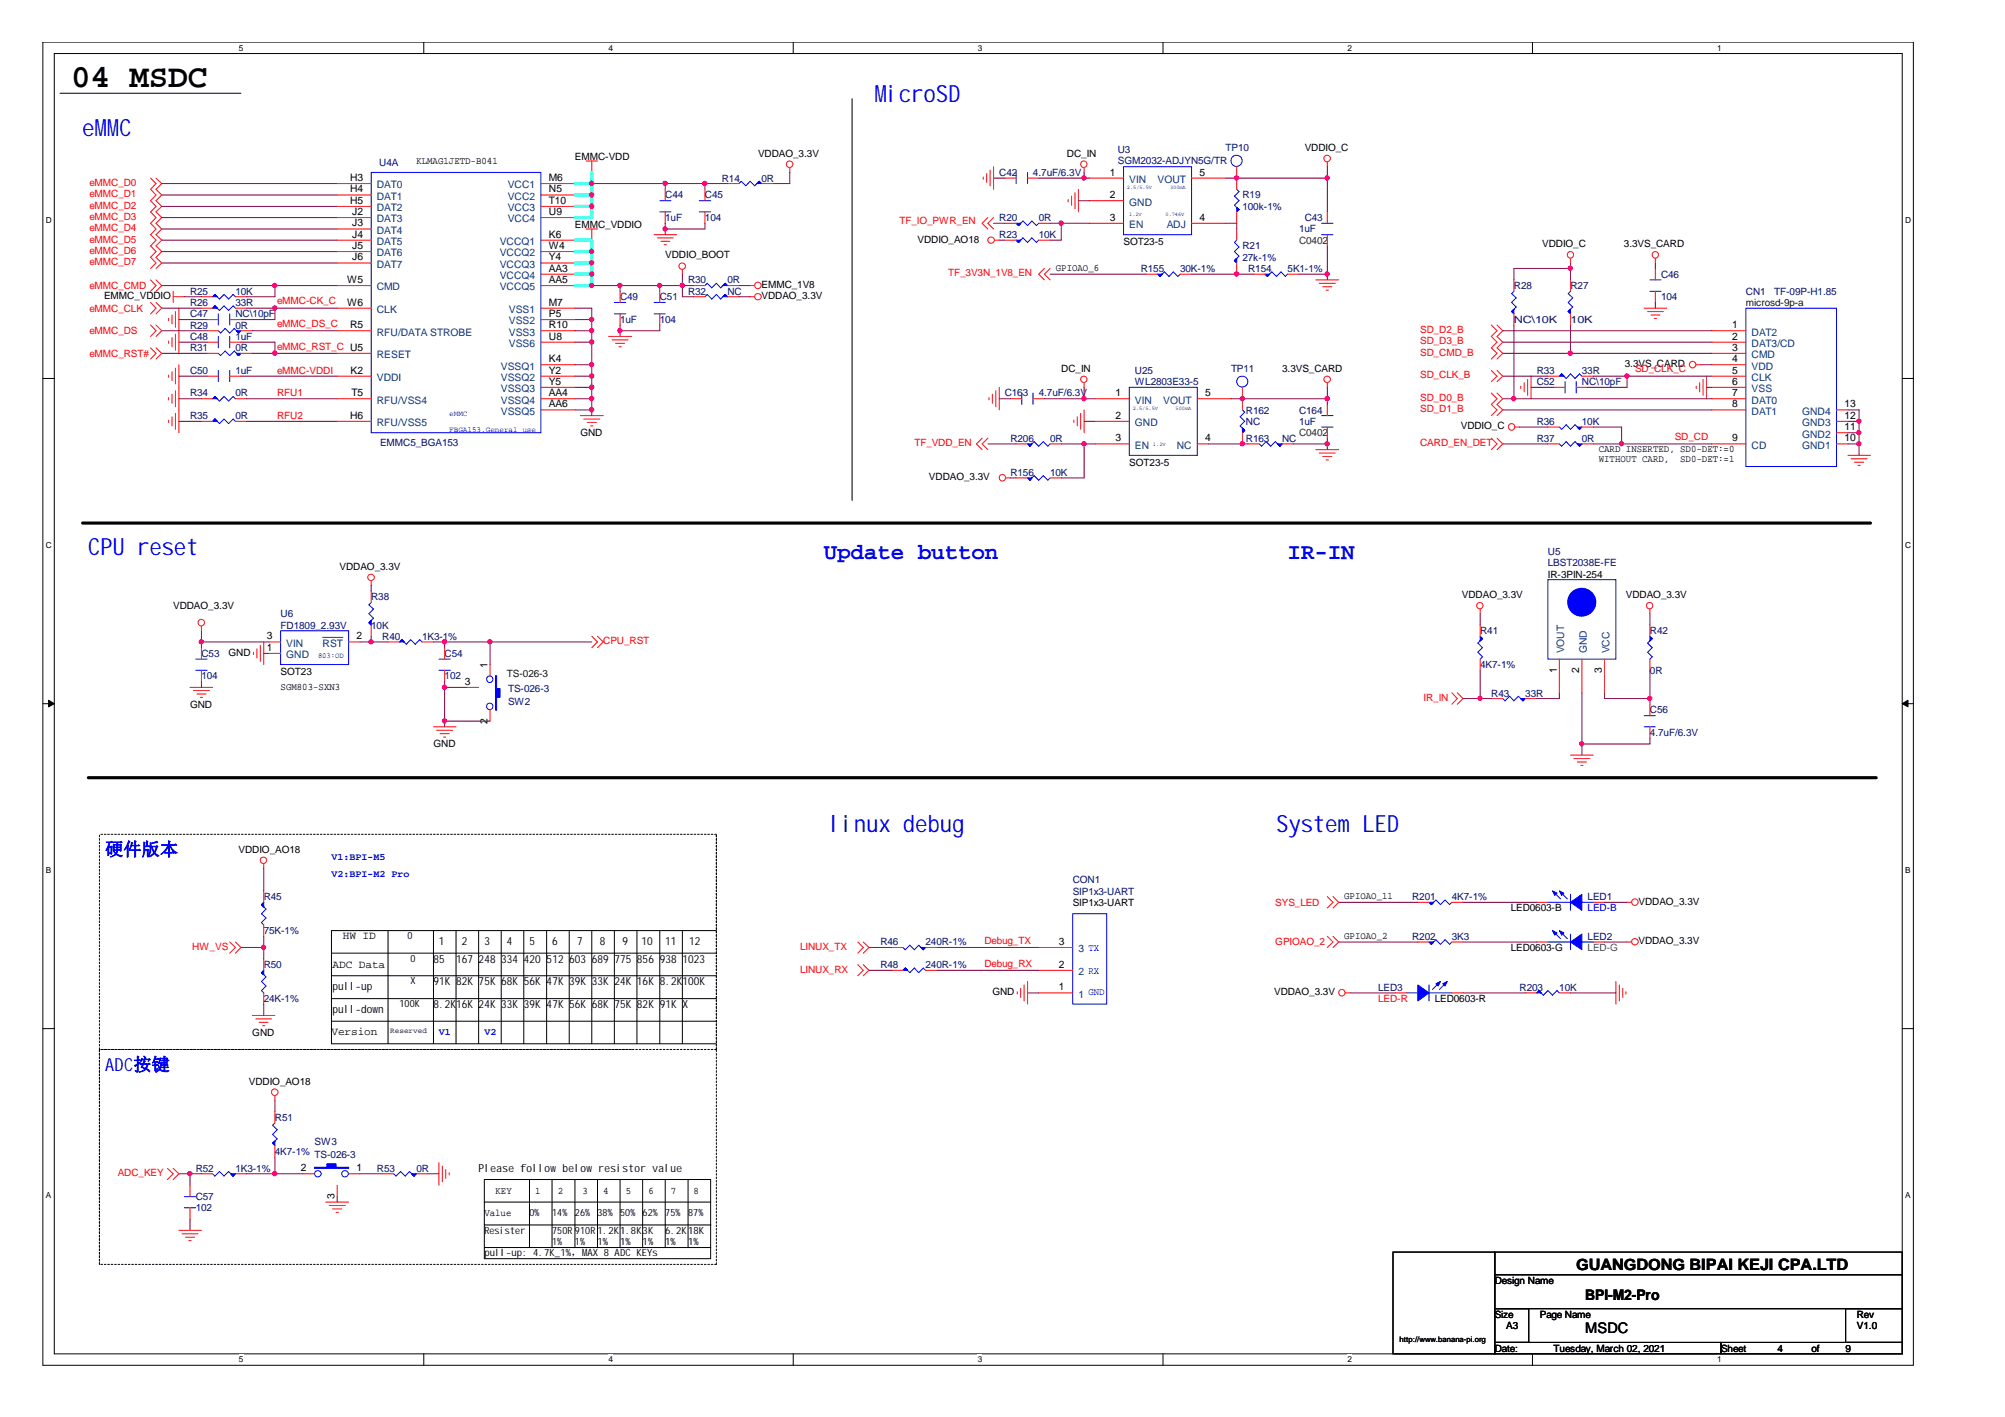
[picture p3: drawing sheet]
<svg xmlns="http://www.w3.org/2000/svg" width="297mm" height="210mm" viewBox="0 0 297 210" stroke-linecap="round" stroke-linejoin="round" font-family="sans-serif">
<path d="M6.3 6.2h277.2v196h-277.2zM8 7.9h273.8v192.6h-273.8z" fill="none" stroke="#000" stroke-width=".15"/>
<g fill="#fff">
<path d="M35.4 6.4h.6v1.4h-.6z"/>
<path d="M35.4 200.7h.6v1.4h-.6z"/>
</g>
<path d="M62.8 6.2v1.7M62.8 200.5v1.7" fill="none" stroke="#000" stroke-width=".15"/>
<g fill="#fff">
<path d="M90.1 6.4h.7v1.4h-.7z"/>
<path d="M90.1 200.7h.7v1.4h-.7z"/>
</g>
<path d="M117.5 6.2v1.7M117.5 200.5v1.7" fill="none" stroke="#000" stroke-width=".15"/>
<g fill="#fff">
<path d="M144.9 6.4h.6v1.4h-.6z"/>
<path d="M144.9 200.7h.6v1.4h-.6z"/>
</g>
<path d="M172.3 6.2v1.7M172.3 200.5v1.7" fill="none" stroke="#000" stroke-width=".15"/>
<g fill="#fff">
<path d="M199.6 6.4h.7v1.4h-.7z"/>
<path d="M199.6 200.7h.7v1.4h-.7z"/>
</g>
<path d="M227 6.2v1.7M227 200.5v1.7" fill="none" stroke="#000" stroke-width=".15"/>
<g fill="#fff">
<path d="M254.4 6.4h.6v1.4h-.6z"/>
<path d="M254.4 200.7h.6v1.4h-.6z"/>
<path d="M6.8 31.9h.8v1.4h-.8z"/>
<path d="M282.2 31.9h.9v1.4h-.9z"/>
<path d="M6.8 80.1h.8v1.4h-.8z"/>
<path d="M282.2 80.1h.9v1.4h-.9z"/>
</g>
<path d="M6.3 56.1h1.7M281.8 56.1h1.7" fill="none" stroke="#000" stroke-width=".15"/>
<g fill="#fff">
<path d="M6.8 128.2h.7v1.4h-.7z"/>
<path d="M282.2 128.2h.8v1.4h-.8z"/>
</g>
<path d="M6.3 104.2h1.7M281.8 104.2h1.7" fill="none" stroke="#000" stroke-width=".15"/>
<g fill="#000" stroke="#000" stroke-width=".15">
<path d="M7.2 103.7l.8 .5-.8 .5z" fill-rule="evenodd"/>
<path d="M281.8 104.2l.9-.5v1z" fill-rule="evenodd"/>
</g>
<g fill="#fff">
<path d="M6.8 176.4h.7v1.4h-.7z"/>
<path d="M282.2 176.4h.8v1.4h-.8z"/>
</g>
<g fill="none" stroke="#000" stroke-width=".15">
<path d="M8.9 13.8h26.8M126.2 14.6v59.5M57.5 137.9v16.7M64.2 137.9v16.7M67.6 137.9v16.7M70.9 137.9v16.7M74.3 137.9v16.7M77.6 137.9v16.7M81 137.9v16.7M84.3 137.9v16.7M87.7 137.9v16.7M91 137.9v16.7"/>
<path d="M94.4 137.9v16.7M97.7 137.9v16.7M101.1 137.9v16.7M106.1 137.9h-57v16.7h57M6.3 152.4h1.7M49.1 141.2h57M49.1 144.5h57M49.1 147.9h57M49.1 151.3h57M281.8 152.4h1.7M71.8 174.7h33.5v11.8h-33.5zM71.8 178.1h33.5"/>
<path d="M78.4 174.7v10.1M81.8 174.7v10.1M85.2 174.7v10.1M88.5 174.7v10.1M91.9 174.7v10.1M95.2 174.7v10.1M98.6 174.7v10.1M101.9 174.7v10.1M71.8 181.5h33.5M71.8 184.8h33.5M206.4 185.5h15v15h-15zM221.4 185.5h60.4v3.3h-60.4z"/>
<path d="M221.4 188.8h60.4v5.1h-60.4zM221.4 193.9h5.1v5h-5.1zM221.4 198.9h33.6v1.6h-33.6zM255 198.9h26.8v1.6h-26.8zM273.4 193.9h8.4v5h-8.4z"/>
</g>
<path d="M106.1 123.6h-91.4M14.7 155.5v-31.9M93.6 155.5h-78.9M106.1 155.5h-91.4M106.1 155.5v-31.9M14.7 187.3v-31.8M106.1 187.3v-31.8M106.1 187.3h-91.4" fill="none" stroke="#000" stroke-width=".15" stroke-dasharray=".3 .3"/>
<path d="M12.2 77.5h264.9M13.1 115.2h264.9" fill="none" stroke="#000" stroke-width=".47"/>
<g fill="none" stroke="#f00" stroke-width=".15">
<path d="M22.3 26.4l.8 .8-.8 .8 .8 .9-.8 .8 .8 .9-.8 .8 .8 .8-.8 .9 .8 .8-.8 .9 .8 .8-.8 .8 .8 .9-.8 .8 .8 .9-.8 .8M23.1 26.4l.9 .8-.9 .8 .9 .9-.9 .8 .9 .9-.9 .8 .9 .8-.9 .9 .9 .8-.9 .9 .9 .8-.9 .8 .9 .9-.9 .8 .9 .9-.9 .8M50 33.9h5M50 35.6h5M50 27.2h5M50 28.9h5M50 30.6h5M50 32.2h5M50 37.3h5M50 39h5M80.1 35.6h5.1M80.1 27.2h5.1"/>
<path d="M80.1 28.9h5.1M80.1 30.6h5.1M80.1 32.2h5.1M80.1 37.3h5.1M80.1 39h5.1M86.8 23.8h1.7M86.8 33.9h1.7M87.7 23.8v1.7M87.7 33.9v1.7M96.9 34.8h3.3M97.4 35.2h2.3M97.9 35.7h1.3"/>
<path d="M98.4 36.3h.3M98.6 28v1.7M98.6 31.4v1.7M101.1 39.9v.7M104.4 28v1.7M104.4 31.4v1.7M107.8 27.2h1.7M112.8 27.2h1.7M117 24.9v.6M145.7 26.2v.4M146.2 25.7v1.3M146.3 32.2l-.8 .9 .8 .8"/>
<path d="M146.7 25.2v2.3M147.2 24.7v3.3M147.2 32.2l-.9 .9 .9 .8M147.4 35.6h.6M148.8 35.6h1.7M148.8 26.4h1.7M148.8 33.1h1.7M152.2 26.4h1.7M153.9 35.6h1.7M153.9 33.1h1.7M154.7 39.8l-.8 .8 .8 .9M155.6 39.8l-.9 .8 .9 .9"/>
<path d="M158.2 29.6v.3M158.7 29.1v1.3M159.3 28.5v2.4M159.8 28v3.4M160.6 24.9v.6M161.4 26.4h5.1M161.4 29.7h5.1M161.4 33.1h5.1M176.5 26.4h5.1M176.5 33.1h5.1M183.2 24.7v3.3M183.2 31.4v1.7"/>
<path d="M183.2 33.9v1.7M183.2 39v1.6M196.6 24v.7M196.6 31.4v1.7M196.6 34.8v1.6M232.7 38.3v.7M245.2 38.3v.7M245.2 39.8v1.7M22.3 44.8l.8 .8-.8 .9M22.3 48.1l.8 .9-.8 .8M22.3 51.5l.8 .8-.8 .9M22.3 41.5l.8 .8-.8 .9"/>
<path d="M23.1 44.8l.9 .8-.9 .9M23.1 48.1l.9 .9-.9 .8M23.1 51.5l.9 .8-.9 .9M23.1 41.5l.9 .8-.9 .9M25 47.2v.3M25 50.5v.4M25 55.6v.3M25 58.9v.3M25.5 46.7v1.3M25.5 50v1.4M25.5 55v1.4M25.5 58.4v1.3"/>
<path d="M25.7 44h1.6M25.7 43.2v1.6M26 46.2v2.3M26 49.5v2.4M26 54.5v2.4M26 57.9v2.4M26.5 45.6v6.7M26.5 54v10.1M29.8 44h1.7M29.8 45.6h1.7M29.8 59.1h1.7M30.7 47.3h1.6"/>
<path d="M30.7 49h1.6M30.7 55.7h1.6M30.7 52.3h1.6M30.7 50.7h1.6M34 47.3h1.7M34 55.7h1.7M34 50.7h1.7M34.9 44h1.6M34.9 45.6h1.6M34.9 59.1h1.6M35.7 49h1.7M35.7 52.3h1.7"/>
<path d="M50 42.3h5M50 45.6h5M50 59.1h5M50 49h5M50 55.7h5M50 52.3h5M80.1 42.3h5.1M80.1 54h5.1M80.1 45.6h5.1M80.1 59.1h5.1M80.1 47.3h5.1M80.1 49h5.1"/>
<path d="M80.1 55.7h5.1M80.1 50.7h5.1M80.1 57.4h5.1M80.1 40.6h5.1M90.2 49.8h3.4M90.7 50.3h2.3M91.2 50.9h1.3M91.7 51.4h.3M91.9 43.2v1.6M91.9 46.5v1.6M97.7 43.2v1.6M97.7 46.5v1.6"/>
<path d="M102.7 44h1.7M102.7 42.3h1.7M107.8 44h1.7M107.8 42.3h1.7M111.1 44h.7M111.1 42.3h.7M146.5 58.9v.3M147 58.4v1.3M147.5 57.9v2.4M148 57.4v3.3M149.7 59.1h1.7M153 59.1h1.7"/>
<path d="M160.6 56.7v.7M162.3 59.1h5M169.8 40.6h1.7M174.8 40.6h1.7M177.4 59.1h5M184.1 57.4v3.3M185.8 40.6h1.6M190.8 40.6h1.6M194.9 41.5h3.4M195.5 42h2.3M196 42.5h1.3M196.5 43h.3"/>
<path d="M196.6 56.7v.7M196.6 59.9v1.7M220.9 48.1l.9 .9-.9 .8 .9 .9-.9 .8 .9 .8-.9 .9M220.9 54.9l.9 .8-.9 .8M220.9 58.2l.9 .9-.9 .8 .9 .8-.9 .9M221.8 48.1l.8 .9-.8 .8 .8 .9-.8 .8 .8 .8-.8 .9M221.8 54.9l.8 .8-.8 .8M221.8 58.2l.8 .9-.8 .8 .8 .8-.8 .9M224.3 41.5v1.7M224.3 46.5v1.6M225.3 57.2v.3M225.8 56.7v1.4"/>
<path d="M226.3 56.2v2.4M226.8 55.7v3.4M229.3 55.7h1.7M230.2 57.4h1.7M232.7 41.5v1.7M232.7 46.5v1.6M233.5 57.4h1.7M234.4 55.7h1.7M243.6 45.6h3.3M244.1 46.2h2.3M244.6 46.7h1.3M245.1 47.2h.3"/>
<path d="M245.2 43.2v1.6M251.3 54h.7M251.3 57.2v.3M251.8 56.7v1.4M252.3 56.2v2.4M252.8 55.7v3.4M253.6 54h5.1M253.6 59.1h5.1M253.6 49h5.1M253.6 55.7h5.1M253.6 52.3h5.1M253.6 50.7h5.1"/>
<path d="M253.6 57.4h5.1M25 62.2v.4M25.5 61.7v1.4M26 61.2v2.4M29.8 62.4h1.7M34.9 62.4h1.6M50 62.4h5M80.1 60.7h5.1M86 61.6h3.4M86.5 62.1h2.4M87 62.6h1.3M87.5 63.1h.3"/>
<path d="M145.5 64.9l-.8 .9 .8 .8M146.3 64.9l-.8 .9 .8 .8M149 70.8h.7M150.5 70.8h1.7M150.5 65.8h1.7M155.6 70.8h1.6M155.6 65.8h1.6M159.1 62.2v.4M159.6 61.7v1.4M160.1 61.2v2.4M160.6 60.7v3.4M162.3 65.8h5"/>
<path d="M162.3 62.4h5M177.4 65.8h1.6M184.1 64.1v1.7M184.9 65.8h1.7M189.9 65.8h1.7M194.9 66.6h3.4M195.5 67.1h2.3M196 67.6h1.3M196.5 68.1h.3M196.6 63.3v1.6M220.9 64.9l.9 .9-.9 .8M221.8 64.9l.8 .9-.8 .8"/>
<path d="M224.5 63.3h.6M229.3 63.3h1.7M229.3 65.8h1.7M234.4 63.3h1.7M234.4 65.8h1.7M253.6 65.8h5.1M253.6 60.7h5.1M272.1 65.8h1.7M272.1 62.4h1.7M272.1 60.7h1.7M272.1 64.1h1.7M273.8 67.5h3.3"/>
<path d="M274.2 68h2.4M274.7 68.5h1.4M275.3 68.9h.3M29.8 92.8v.6M29.8 95.9v1.7M29.8 99.3v1.7M37.5 96.6v.4M38.1 96.1v1.4M38.6 95.6v2.4M39.1 95.1v3.3M39.9 95.1h1.7M39.9 96.8h1.7"/>
<path d="M51.6 95.1h1.7M55 86v.7M55 87.6v1.7M55 92.6v1.6M57.5 95.1h1.7M62.5 95.1h1.7M65.9 95.9v1.7M65.9 99.3v1.7M72.6 98.4v1.7M87.7 94.2l.8 .9-.8 .8M88.5 94.2l.9 .9-.9 .8M219.3 90.2v.7"/>
<path d="M219.3 92.6v1.6M219.3 97.6v1.7M231 97.6v5M234.4 97.6v5M237.7 97.6v5M244.4 90.2v.7M244.4 92.6v1.6M244.4 97.6v1.7M28.2 101.8h3.3M28.7 102.3h2.3M29.2 102.8h1.3M29.7 103.3h.3"/>
<path d="M64.2 107.7h3.4M64.7 108.2h2.4M65.2 108.7h1.3M65.7 109.2h.3M69.2 101.8h1.7M72.6 105.2v1.6M215.1 102.6l.8 .9-.8 .8M215.9 102.6l.8 .9-.8 .8M220.9 103.5h1.7M226 103.5h1.7M232.7 111.9h3.4M233.2 112.4h2.3"/>
<path d="M233.7 112.9h1.3M234.2 113.4h.3M244.4 104.3v1.7M244.4 107.7v1.7M34 139.5l.9 .8-.9 .9M34.9 139.5l.8 .8-.8 .9M39.1 127.9v.7M39.1 132v1.7M39.1 137v1.7M127.1 139.5l.8 .8-.8 .9M127.9 139.5l.8 .8-.8 .9M196.6 132.8l.9 .9-.9 .8"/>
<path d="M196.6 138.7l.9 .8-.9 .8M197.5 132.8l.8 .9-.8 .8M197.5 138.7l.8 .8-.8 .8M210.1 133.7h1.6M210.1 139.5h1.6M215.1 133.7h1.6M215.1 139.5h1.6M227.7 133.7h1.6M227.7 139.5h1.6M236.1 133.7h1.6M236.1 139.5h1.6M241 133.7h.7"/>
<path d="M241 139.5h.7M37.4 150.4h3.3M37.9 150.9h2.3M38.4 151.4h1.3M38.9 151.9h.3M39.1 142v1.7M39.1 147.1v1.6M127.1 142.9l.8 .8-.8 .8M127.9 142.9l.8 .8-.8 .8M132.1 140.3h1.7M132.1 143.7h1.7M137.1 140.3h1.7"/>
<path d="M137.1 143.7h1.7M150.7 146.9v.3M151.2 146.4v1.4M151.7 145.9v2.4M152.2 145.4v3.3M153.9 147.1h5M153.9 140.3h5M153.9 143.7h5M199.3 147.1h.7M206.7 147.1h1.7M215.1 147.1h1.6M226 147.1h1.7"/>
<path d="M231 147.1h1.7M239.4 145.4v3.3M239.9 145.9v2.4M240.4 146.4v1.4M240.9 146.9v.3M24.8 173.1l.9 .8-.9 .8M25.7 173.1l.8 .8-.8 .8M28.2 175.6v1.7M28.2 178.9v1.7M29.8 173.9h1.7M34.9 173.9h1.6M40.7 162.3v.7"/>
<path d="M40.7 164.7v1.6M40.7 169.7v1.7M44.9 173.9h1.7M48.3 178.1h3.3M48.8 178.6h2.3M49.3 179.1h1.3M49.8 179.6h.3M50 175.6v1.7M51.6 173.9h1.7M56.6 173.9h1.7M61.7 173.9h1.7M65 172.2v3.4"/>
<path d="M65.5 172.7v2.4M66 173.2v1.4M66.5 173.7v.3M26.5 182.3h3.3M27 182.8h2.3M27.5 183.3h1.3M28 183.8h.3"/>
<circle cx="101.1" cy="39.4" r=".48"/>
<circle cx="117" cy="24.3" r=".49"/>
<circle cx="146.8" cy="35.6" r=".48"/>
<circle cx="160.6" cy="24.3" r=".48"/>
<circle cx="196.6" cy="23.5" r=".49"/>
<circle cx="232.6" cy="37.7" r=".48"/>
<circle cx="245.2" cy="37.7" r=".48"/>
<circle cx="112.3" cy="42.3" r=".49"/>
<circle cx="112.3" cy="44" r=".48"/>
<circle cx="160.6" cy="56.2" r=".47"/>
<circle cx="196.6" cy="56.2" r=".48"/>
<circle cx="250.8" cy="54" r=".49"/>
<circle cx="148.5" cy="70.8" r=".48"/>
<circle cx="223.9" cy="63.2" r=".48"/>
<circle cx="29.8" cy="92.2" r=".49"/>
<circle cx="55" cy="85.5" r=".48"/>
<circle cx="219.2" cy="89.7" r=".47"/>
<circle cx="244.4" cy="89.7" r=".47"/>
<circle cx="39" cy="127.4" r=".47"/>
<circle cx="242.2" cy="133.6" r=".49"/>
<circle cx="242.2" cy="139.5" r=".48"/>
<circle cx="198.8" cy="147.1" r=".48"/>
<circle cx="40.7" cy="161.8" r=".49"/>
</g>
<g fill="none" stroke="#00f" stroke-width=".15">
<path d="M55 25.5h25.1v38.6h-25.1zM97.7 31.4h1.7M97.7 29.7h1.7M103.6 31.4h1.7M103.6 29.7h1.7M109.5 27.2l.3-.3 .7 .6 .6-.6 .7 .6 .7-.6 .3 .3M150.5 33.1l.4 .3 .7-.7 .6 .7 .7-.7 .6 .7 .4-.3M150.5 25.5v1.7M150.5 35.6l.4 .3 .7-.7 .6 .7 .7-.7 .6 .7 .4-.3M152.2 25.5v1.7M166.5 24.7h10v10.1h-10zM183.2 35.6l-.3 .3 .7 .7-.7 .7 .7 .6-.7 .7 .3 .4"/>
<path d="M183.2 28l.4 .4-.7 .7 .7 .6-.7 .7 .7 .6-.4 .4M195.8 34.8h1.7M195.8 33.1h1.7M31.5 45.6l.3-.3 .7 .7 .7-.7 .7 .7 .6-.7 .4 .3M31.5 59.1l.3-.4 .7 .7 .7-.7 .7 .7 .6-.7 .4 .4M31.5 44l.3-.4 .7 .7 .7-.7 .7 .7 .6-.7 .4 .4M32.3 46.5v1.6M32.3 49.8v1.7M32.3 54.9v1.6M32.3 49l.4 .3 .7-.6 .6 .6 .7-.6 .6 .6 .4-.3M32.3 52.3l.4 .4 .7-.7 .6 .7 .7-.7 .6 .7 .4-.4M34 46.5v1.6"/>
<path d="M34 49.8v1.7M34 54.9v1.6M91 46.5h1.7M91 44.8h1.7M96.9 46.5h1.7M96.9 44.8h1.7M104.4 44l.4-.4 .7 .7 .6-.7 .7 .7 .6-.7 .4 .4M104.4 42.3l.4-.3 .7 .6 .6-.6 .7 .6 .6-.6 .4 .3M151.4 58.2v1.7M153 58.2v1.7M167.3 57.4h10.1v10.1h-10.1zM171.5 40.6l.3 .4 .7-.7 .7 .7 .6-.7 .7 .7 .3-.4"/>
<path d="M187.4 40.6l.3 .4 .7-.7 .7 .7 .7-.7 .6 .7 .4-.4M224.3 43.2l-.4 .3 .7 .6-.7 .7 .7 .7-.7 .7 .4 .3M231 55.7l.4-.3 .6 .7 .7-.7 .6 .7 .7-.7 .4 .3M231.9 56.5v1.7M232.7 43.2l-.4 .3 .7 .6-.7 .7 .7 .7-.7 .7 .4 .3M233.5 56.5v1.7M244.4 41.5h1.7M244.4 43.2h1.7M258.7 45.6h13.4v23.5h-13.4zM31.5 62.4l.3-.3 .7 .7 .7-.7 .7 .7 .6-.7 .4 .3M152.2 65.8l.4 .3 .6-.7 .7 .7 .7-.7 .6 .7 .4-.3M152.2 70.8l.4 .3 .6-.6 .7 .6 .7-.6 .6 .6 .4-.3"/>
<path d="M184.1 60.7l.3 .4-.7 .6 .7 .7-.7 .7 .7 .7-.3 .3M186.6 65.8l.3 .3 .7-.7 .7 .7 .6-.7 .7 .7 .3-.3M195.8 63.3h1.7M195.8 61.6h1.7M231 63.3l.4 .3 .6-.7 .7 .7 .6-.7 .7 .7 .4-.3M231 65.8l.4 .3 .6-.7 .7 .7 .6-.7 .7 .7 .4-.3M29 99.3h1.7M29 97.6h1.7M41.6 93.4h10v5h-10zM55 89.3l-.3 .3 .6 .6-.6 .7 .6 .7-.6 .7 .3 .3M59.2 95.1l.3-.3 .7 .6 .6-.6 .7 .6 .7-.6 .3 .3M65 99.3h1.7"/>
<path d="M65 97.6h1.7M219.3 94.2l.3 .4-.7 .7 .7 .6-.7 .7 .7 .7-.3 .3M229.3 85.9h10.1v11.7h-10.1zM244.4 94.2l.4 .4-.7 .7 .7 .6-.7 .7 .7 .7-.4 .3M73.4 105.2h.2M73.4 100.1h.2M222.6 103.5l.4 .3 .6-.7 .7 .7 .7-.7 .6 .7 .4-.3M243.6 107.7h1.6M243.6 106h1.6M39.1 133.7l-.4 .3 .7 .7-.7 .7 .7 .6-.7 .7 .4 .3M158.9 135.4h5.1v13.3h-5.1zM211.7 139.5l.3 .4 .7-.7 .7 .7 .7-.7 .7 .7 .3-.4"/>
<path d="M211.7 133.7l.3 .3 .7-.7 .7 .7 .7-.7 .7 .7 .3-.3M229.3 139.5h3.4M229.3 133.7h3.4M230.2 138l1 1M230.2 132.1l1 1.1M231.2 138l1 1M231.2 132.1l1 1.1M232.7 132.5v2.3M232.7 138.4v2.3M234.4 139.5h1.7M234.4 133.7h1.7M39.1 143.7l-.4 .4 .7 .6-.7 .7 .7 .7-.7 .6 .4 .4"/>
<path d="M133.8 140.3l.3 .4 .7-.7 .7 .7 .6-.7 .7 .7 .3-.4M133.8 143.7l.3-.3 .7 .7 .7-.7 .6 .7 .7-.7 .3 .3M208.4 147.1h1.7M211.7 145.9v2.4M211.7 147.1h3.4M213.2 145.6l-1 1M214.2 145.6l-1 1M227.7 147.1l.3-.4 .6 .7 .7-.7 .7 .7 .7-.7 .3 .4M27.3 177.3h1.7M27.3 178.9h1.7M31.5 173.9l.3 .3 .7-.7 .7 .7 .7-.7 .6 .7 .4-.3M40.7 166.3l-.3 .4 .7 .7-.7 .6 .7 .7-.7 .6 .3 .4"/>
<path d="M46.6 172.9v.2M51.6 172.9v.2M58.3 173.9l.4 .3 .7-.7 .6 .7 .7-.7 .6 .7 .4-.3"/>
<circle cx="183.2" cy="23.8" r=".83"/>
<circle cx="184" cy="56.5" r=".82"/>
<circle cx="72.5" cy="104.6" r=".48"/>
<circle cx="72.5" cy="100.6" r=".48"/>
<circle cx="47.1" cy="173.9" r=".48"/>
<circle cx="51.1" cy="173.9" r=".48"/>
</g>
<g fill="#00f" stroke="#00f" stroke-width=".15">
<path d="M183.2 38.3v.7l-.3-.4z" fill-rule="evenodd"/>
<path d="M233.7 63.3h.7l-.4 .3z" fill-rule="evenodd"/>
<path d="M223.9 46.2l.4-.4v.7l-.4-.3 .4-.4z" fill-rule="evenodd"/>
<path d="M233.7 65.8h.7l-.4 .3z" fill-rule="evenodd"/>
<path d="M152.2 65.8h.7l-.3 .3 .3-.3-.3 .3z" fill-rule="evenodd"/>
<path d="M38.7 134l.4-.3v.6z" fill-rule="evenodd"/>
<path d="M211.7 139.5h.7l-.4 .4 .4-.4-.4 .4z" fill-rule="evenodd"/>
<path d="M183.2 30.7l.4 .3-.4 .4v-.7l.4 .3z" fill-rule="evenodd"/>
<path d="M35.1 49h.6l-.4 .3z" fill-rule="evenodd"/>
<path d="M40.4 169.3l.3-.2v.6l-.3-.4 .3-.2z" fill-rule="evenodd"/>
<path d="M34.2 173.9h.7l-.4 .3z" fill-rule="evenodd"/>
<path d="M31.5 45.6l.3-.3 .4 .3-.4-.3 .4 .3z" fill-rule="evenodd"/>
<path d="M31.5 59.1l.3-.4 .4 .4-.4-.4 .4 .4z" fill-rule="evenodd"/>
<path d="M211.7 133.7h.7l-.4 .3 .4-.3-.4 .3z" fill-rule="evenodd"/>
<path d="M73.4 100.1h.2v1.9h.5v1.3h-.5v1.9h-.2z" fill-rule="evenodd"/>
<path d="M225.3 103.5h.7l-.4 .3z" fill-rule="evenodd"/>
<path d="M112.5 26.9l.3 .3h-.7z" fill-rule="evenodd"/>
<path d="M244.4 94.2l.4 .4-.4 .3 .4-.3-.4 .3z" fill-rule="evenodd"/>
<path d="M152.2 70.8h.7l-.3 .3 .3-.3-.3 .3z" fill-rule="evenodd"/>
<path d="M59.2 95.1l.3-.3 .4 .3-.4-.3 .4 .3z" fill-rule="evenodd"/>
<path d="M227.7 147.1l.3-.4 .3 .4-.3-.4 .3 .4z" fill-rule="evenodd"/>
<path d="M184.1 63.4l.3 .4-.3 .3v-.7l.3 .4z" fill-rule="evenodd"/>
<path d="M231.4 55.4l.3 .3h-.7l.4-.3 .3 .3z" fill-rule="evenodd"/>
<path d="M136.4 140.3h.7l-.3 .4z" fill-rule="evenodd"/>
<path d="M31.5 44l.3-.4 .4 .4-.4-.4 .4 .4z" fill-rule="evenodd"/>
<path d="M150.5 33.1h.7l-.3 .3 .3-.3-.3 .3z" fill-rule="evenodd"/>
<path d="M232.3 46.2l.4-.4v.7l-.4-.3 .4-.4z" fill-rule="evenodd"/>
<path d="M134.1 143.4l.4 .3h-.7l.3-.3 .4 .3z" fill-rule="evenodd"/>
<path d="M232.7 139.5l1.7-1.1v2.3z" fill-rule="evenodd"/>
<path d="M230 137.9l.7 .3-.4 .3z" fill-rule="evenodd"/>
<path d="M231 137.9l.7 .3-.3 .3z" fill-rule="evenodd"/>
<path d="M187.4 40.6h.7l-.4 .4 .4-.4-.4 .4z" fill-rule="evenodd"/>
<path d="M189.3 65.8h.6l-.3 .3z" fill-rule="evenodd"/>
<path d="M31.8 62.1l.4 .3h-.7l.3-.3 .4 .3z" fill-rule="evenodd"/>
<path d="M35.1 52.3h.6l-.4 .4z" fill-rule="evenodd"/>
<path d="M171.5 40.6h.7l-.4 .4 .4-.4-.4 .4z" fill-rule="evenodd"/>
<path d="M54.7 92.3l.3-.4v.7l-.3-.3 .3-.4z" fill-rule="evenodd"/>
<path d="M232.7 133.7l1.7-1.2v2.3z" fill-rule="evenodd"/>
<path d="M230 132l.7 .3-.4 .3z" fill-rule="evenodd"/>
<path d="M231 132l.7 .3-.3 .3z" fill-rule="evenodd"/>
<path d="M107.1 44l.3-.4 .4 .4h-.7l.3-.4z" fill-rule="evenodd"/>
<path d="M38.7 144.1l.4-.4v.7z" fill-rule="evenodd"/>
<path d="M219.3 94.2l.3 .4-.3 .3 .3-.3-.3 .3z" fill-rule="evenodd"/>
<path d="M61 173.9h.7l-.4 .3z" fill-rule="evenodd"/>
<path d="M46.6 172.9h1.8v-.5h1.4v.5h1.8v.2h-5z" fill-rule="evenodd"/>
<path d="M150.5 35.6h.7l-.3 .3 .3-.3-.3 .3z" fill-rule="evenodd"/>
<path d="M210.1 145.9l1.6 1.2-1.6 1.2z" fill-rule="evenodd"/>
<path d="M213.7 145.7l.7-.3-.3 .7z" fill-rule="evenodd"/>
<path d="M212.7 145.7l.7-.3-.3 .7z" fill-rule="evenodd"/>
<path d="M107.4 42l.4 .3h-.7z" fill-rule="evenodd"/>
</g>
<circle cx="234.3" cy="89.2" r="1.67" fill="#00f" stroke="#00f" stroke-width=".97"/>
<path d="M47.8 94.4h3" fill="none" stroke="#004080" stroke-width=".15"/>
<path d="M85.2 35.6h2.5v6.7h-2.5M85.2 27.2h2.5M85.2 28.9h2.5M85.2 30.6h2.5M85.2 37.3h2.5M85.2 39h2.5M87.7 25.5v6.7h-2.5M85.2 40.6h2.5" fill="none" stroke="#0ff" stroke-width=".47"/>
<g fill="none" stroke="#800040" stroke-width=".15">
<path d="M24 27.2h26M24 28.9h26M24 30.6h26M24 32.2h26M24 33.9h26M24 35.6h26M24 37.3h26M24 39h26M87.7 27.2h20.1M98.6 27.2v.8M98.6 33.1v1.7M104.4 27.2v.8"/>
<path d="M104.4 33.1v.8h-5.8M117 25.5v1.7h-2.5M147.2 26.4h1.6M147.2 33.1h1.6M148 35.6h.8M153.9 26.4h7.5M155.6 33.1h5.8M157.2 33.1v2.5h-1.6M159.8 29.7h1.6M160.6 25.5v.9M181.6 26.4h15M181.6 33.1h1.6v.8"/>
<path d="M196.6 24.7v6.7M196.6 36.4v5.1M232.7 39v2.5M232.7 39.8h-8.4v1.7M245.2 39v.8M24 45.6h5.8M24 49h6.7M24 42.3h26M24 52.3h6.7M26.5 47.3h4.2M26.5 50.7h4.2M26.5 55.7h4.2"/>
<path d="M26.5 59.1h3.3M27.3 44h2.5M35.7 50.7h5v1.6M35.7 55.7h14.3M36.5 45.6h13.5M36.5 59.1h13.5M37.4 49h12.6M37.4 52.3h12.6M40.7 42.3v1.7h-4.2M40.7 45.6v1.7h-5M85.2 45.6h2.5v16M85.2 47.3h2.5"/>
<path d="M85.2 49h2.5M85.2 50.7h2.5M85.2 54h2.5M85.2 55.7h2.5M85.2 57.4h2.5M85.2 59.1h2.5M87.7 42.3h15M91.9 42.3v.9M91.9 48.1v1.7M97.7 48.1v.9h-5.8M97.7 42.3v.9M101.1 40.6v3.4h1.6"/>
<path d="M109.5 44h1.6M109.5 42.3h1.6M148 59.1h1.7M154.7 59.1h7.6M155.6 40.6h14.2M160.6 57.4v1.7M176.5 40.6h9.3M182.4 59.1h14.2M192.4 40.6h4.2M196.6 57.4v2.5M222.6 49h31M222.6 50.7h31"/>
<path d="M222.6 55.7h6.7M222.6 59.1h31M222.6 52.3h31M224.3 48.1v11M226.8 57.4h3.4M232.7 48.1v4.2M236.1 55.7h17.5M241 55.7v1.7h-5.8M245.2 44.8v.8M252 54h1.6M252.8 57.4h.8M26.5 62.4h3.3"/>
<path d="M36.5 62.4h13.5M85.2 60.7h2.5M146.3 65.8h4.2M149.7 70.8h.8M157.2 65.8h5.1M160.6 62.4h1.7M160.6 65.8v5h-3.4M179 65.8h5.9M191.6 65.8h5M196.6 64.9v1.7M222.6 60.7h31M222.6 65.8h6.7"/>
<path d="M225.1 63.3h4.2M236.1 63.3h4.1v2.5M236.1 65.8h17.5M273.8 60.7h1.6v6.8M273.8 62.4h1.6M273.8 64.1h1.6M273.8 65.8h1.6M29.8 93.4v2.5M29.8 95.1h10.1M39.1 96.8h.8M53.3 95.1h4.2M55 86.7v.9"/>
<path d="M55 94.2v.9M64.2 95.1h23.5M65.9 95.1v.8M72.6 95.1v3.3M219.3 90.9v1.7M219.3 99.3v4.2M244.4 90.9v1.7M244.4 99.3v5M29.8 101v.8M65.9 101v6.7M65.9 106.8h6.7M65.9 101.8h3.3"/>
<path d="M216.7 103.5h4.2M231 102.6v.9h-3.3M234.4 102.6v9.3M237.7 102.6v.9h6.7M244.4 109.4v.8h-10M39.1 128.6v3.4M39.1 138.7v3.3M198.3 133.7h11.8M198.3 139.5h11.8M216.7 133.7h11M216.7 139.5h11M237.7 133.7h3.3"/>
<path d="M237.7 139.5h3.3M35.7 140.3h3.4M39.1 148.7v1.7M128.7 140.3h3.4M128.7 143.7h3.4M138.8 140.3h15.1M138.8 143.7h15.1M152.2 147.1h1.7M200 147.1h6.7M216.7 147.1h9.3M232.7 147.1h6.7M26.5 173.9h3.3"/>
<path d="M28.2 173.9v1.7M36.5 173.9h8.4M40.7 163v1.7M40.7 171.4v2.5M50 177.3v.8M53.3 173.9h3.3M63.4 173.9h1.6M28.2 180.6v1.7"/>
</g>
<g fill="#f0f" stroke="#f0f" stroke-width=".15">
<circle cx="87.6" cy="28.9" r=".32"/>
<circle cx="104.4" cy="27.2" r=".32"/>
<circle cx="87.6" cy="30.6" r=".32"/>
<circle cx="98.5" cy="33.9" r=".32"/>
<circle cx="87.6" cy="37.2" r=".32"/>
<circle cx="87.6" cy="38.9" r=".32"/>
<circle cx="87.6" cy="40.6" r=".32"/>
<circle cx="87.6" cy="42.3" r=".32"/>
<circle cx="40.7" cy="45.6" r=".32"/>
<circle cx="87.6" cy="47.3" r=".32"/>
<circle cx="87.6" cy="49" r=".32"/>
<circle cx="87.6" cy="50.7" r=".32"/>
<circle cx="97.7" cy="42.3" r=".32"/>
<circle cx="91.8" cy="42.3" r=".32"/>
<circle cx="87.6" cy="54" r=".32"/>
<circle cx="87.6" cy="57.3" r=".32"/>
<circle cx="87.6" cy="55.7" r=".32"/>
<circle cx="87.6" cy="59" r=".32"/>
<circle cx="87.6" cy="60.7" r=".32"/>
<circle cx="91.8" cy="49" r=".32"/>
<circle cx="40.7" cy="52.3" r=".32"/>
<circle cx="40.7" cy="42.3" r=".32"/>
<circle cx="29.8" cy="95.1" r=".32"/>
<circle cx="55" cy="95.1" r=".32"/>
<circle cx="65.8" cy="95.1" r=".32"/>
<circle cx="219.3" cy="103.5" r=".32"/>
<circle cx="244.4" cy="103.5" r=".32"/>
<circle cx="234.3" cy="110.2" r=".32"/>
<circle cx="28.1" cy="173.9" r=".32"/>
<circle cx="65.8" cy="106.8" r=".32"/>
<circle cx="65.8" cy="101.8" r=".32"/>
<circle cx="72.6" cy="95.1" r=".32"/>
<circle cx="40.7" cy="173.9" r=".32"/>
<circle cx="160.6" cy="26.4" r=".32"/>
<circle cx="196.6" cy="26.4" r=".32"/>
<circle cx="183.2" cy="26.4" r=".32"/>
<circle cx="157.2" cy="33" r=".32"/>
<circle cx="232.6" cy="39.7" r=".32"/>
<circle cx="232.6" cy="52.3" r=".32"/>
<circle cx="241" cy="55.7" r=".32"/>
<circle cx="275.4" cy="62.4" r=".32"/>
<circle cx="275.4" cy="64.1" r=".32"/>
<circle cx="240.2" cy="65.7" r=".32"/>
<circle cx="275.4" cy="65.7" r=".32"/>
<circle cx="39" cy="140.3" r=".32"/>
<circle cx="224.3" cy="59" r=".32"/>
<circle cx="196.6" cy="40.6" r=".32"/>
<circle cx="183.2" cy="40.6" r=".32"/>
<circle cx="98.5" cy="27.2" r=".32"/>
<circle cx="87.6" cy="27.2" r=".32"/>
<circle cx="101.1" cy="42.3" r=".32"/>
<circle cx="160.6" cy="59" r=".32"/>
<circle cx="184" cy="59" r=".32"/>
<circle cx="196.6" cy="59" r=".32"/>
<circle cx="196.6" cy="65.7" r=".32"/>
<circle cx="184" cy="65.7" r=".32"/>
<circle cx="160.6" cy="65.7" r=".32"/>
</g>
<text font-size="4.8" x="10.5" y="12.8">04 MSDC</text>
<g font-size="3.5" fill="#00f">
<text x="129.6" y="15.1">M</text>
<text x="131.4" y="15.1">icroSD</text>
<text x="12.2" y="20.2">eMC</text>
<text x="15.9" y="20.2">M</text>
<text x="13.1" y="82.2">CPU reset</text>
<text x="122.9" y="123.2">linux debug</text>
<text x="189.1" y="123.2">System LED</text>
</g>
<g font-size="3.3" fill="#00f">
<text x="122" y="82.8">Update button</text>
<text x="190.8" y="82.8">IR-IN</text>
</g>
<g font-size="2.7" fill="#00f">
<text x="15.6" y="126.7">硬件版本</text>
<text x="15.6" y="158.6">ADC按键</text>
</g>
<text font-size="2.3" x="233.5" y="188.1">GUANGDONG BIPAI KEJI CPA.LTD</text>
<g font-size="2.2">
<text x="234.9" y="197.5">MSDC</text>
<text x="234.9" y="192.5">BPI-M2-Pro</text>
</g>
<g font-size="1.7">
<text x="49.3" y="143.4">ADC Data</text>
<text x="50.8" y="139.2">HW ID</text>
<text x="64.2" y="142.6">85</text>
<text x="65" y="140">1</text>
<text x="67.6" y="142.6">167</text>
<text x="68.4" y="140">2</text>
<text x="70.9" y="142.6">248</text>
<text x="71.8" y="140">3</text>
<text x="74.3" y="142.6">334</text>
<text x="75.1" y="140">4</text>
<text x="77.6" y="142.6">420</text>
<text x="78.4" y="140">5</text>
<text x="81" y="142.6">512</text>
<text x="81.8" y="140">6</text>
<text x="84.3" y="142.6">603</text>
<text x="85.5" y="140">7</text>
<text x="87.7" y="142.6">689</text>
<text x="88.9" y="140">8</text>
<text x="91" y="142.6">775</text>
<text x="92.2" y="140">9</text>
<text x="94.4" y="142.6">856</text>
<text x="95" y="140">10</text>
<text x="97.7" y="142.6">938</text>
<text x="98.6" y="140">11</text>
<text x="101.1" y="142.6">1023</text>
<text x="102.1" y="140">12</text>
<text x="49.3" y="146.7">pull-up</text>
<text x="64.2" y="149.4">8.2K16K 24K 33K 39K 47K 56K 68K 75K 82K 91K X</text>
<text x="64.2" y="146">91K 82K 75K 68K 56K 47K 39K 33K 24K 16K 8.2K100K</text>
<text x="49.1" y="153.3">Version</text>
<text x="49.3" y="150">pull-dow</text>
<text x="56" y="150">n</text>
<text x="70.9" y="173.7">Please followbelowresistor value</text>
</g>
<g font-size="1.5">
<text x="85.2" y="23.7">EMMC-VDD</text>
<text x="112.3" y="23.2">VDDAO_3.3V</text>
<text x="158.1" y="23.2">DC_IN</text>
<text x="193.3" y="22.4">VDDIO_C</text>
<text x="51.9" y="26.8">H3</text>
<text x="51.9" y="28.5">H4</text>
<text x="61.7" y="24.2">KLMAG1JETD-B041</text>
<text x="81.3" y="26.8">M6</text>
<text x="81.3" y="28.5">N5</text>
<text x="164.4" y="26">1</text>
<text x="164.4" y="29.4">2</text>
<text x="177.7" y="26">5</text>
<text x="51.9" y="30.2">H5</text>
<text x="52.2" y="31.8">J2</text>
<text x="52.2" y="33.5">J3</text>
<text x="52.2" y="35.2">J4</text>
<text x="81.3" y="35.2">K6</text>
<text x="81.3" y="30.2">T10</text>
<text x="81.3" y="31.8">U9</text>
<text x="85.2" y="33.8">EMMC_VDDIO</text>
<text x="135.9" y="36">VDDIO_AO18</text>
<text x="164.4" y="32.7">3</text>
<text x="177.7" y="32.7">4</text>
<text x="51.4" y="41.9">W5</text>
<text x="52.2" y="36.9">J5</text>
<text x="52.2" y="38.6">J6</text>
<text x="81.3" y="36.9">W4</text>
<text x="81.3" y="38.6">Y4</text>
<text x="81.3" y="40.2">AA3</text>
<text x="81.3" y="41.9">AA5</text>
<text x="98.6" y="38.3">VDDIO_BOOT</text>
<text x="156.4" y="40.2">GPIOAO_6</text>
<text x="166.5" y="36.3">SOT23-5</text>
<text x="228.5" y="36.6">VDDIO_C</text>
<text x="240.6" y="36.6">3.3VS_CARD</text>
<text x="15.4" y="44.3">EMMC_VDDIO</text>
<text x="51.4" y="45.3">W6</text>
<text x="81.3" y="45.3">M7</text>
<text x="81.3" y="47">P5</text>
<text x="112.8" y="42.6">EMMC_1V8</text>
<text x="112.8" y="44.3">VDDAO_3.3V</text>
<text x="51.9" y="48.6">R5</text>
<text x="81.3" y="53.7">K4</text>
<text x="81.3" y="48.6">R10</text>
<text x="81.3" y="50.3">U8</text>
<text x="256.6" y="48.6">1</text>
<text x="256.6" y="50.3">2</text>
<text x="256.6" y="52">3</text>
<text x="256.6" y="53.7">4</text>
<text x="51.9" y="55.3">K2</text>
<text x="52.1" y="58.7">T5</text>
<text x="81.3" y="55.3">Y2</text>
<text x="81.3" y="57">Y5</text>
<text x="81.3" y="58.7">AA4</text>
<text x="157.2" y="55">DC_IN</text>
<text x="165.3" y="58.7">1</text>
<text x="178.6" y="58.7">5</text>
<text x="189.9" y="55">3.3VS_CARD</text>
<text x="240.7" y="54.4">3.3VS_CARD</text>
<text x="256.6" y="55.3">5</text>
<text x="256.6" y="57">6</text>
<text x="256.6" y="58.7">7</text>
<text x="51.9" y="62">H6</text>
<text x="81.3" y="60.3">AA6</text>
<text x="86" y="64.6">GND</text>
<text x="165.3" y="62">2</text>
<text x="165.3" y="65.4">3</text>
<text x="178.6" y="65.4">4</text>
<text x="216.4" y="63.6">VDDIO_C</text>
<text x="256.6" y="60.3">8</text>
<text x="256.6" y="65.4">9</text>
<text x="273.3" y="65.4">10</text>
<text x="273.3" y="63.7">11</text>
<text x="273.3" y="62">12</text>
<text x="273.3" y="60.3">13</text>
<text x="137.6" y="71.1">VDDAO_3.3V</text>
<text x="167.3" y="69">SOT23-5</text>
<text x="236.9" y="67">CARD INSERTED, SD0-DET:=0</text>
<text x="236.9" y="68.5">WITHOUT CARD,</text>
<text x="248.9" y="68.5">SD0-DET:=1</text>
<text x="50.3" y="84.4">VDDAO_3.3V</text>
<text x="216.6" y="88.6">VDDAO_3.3V</text>
<text x="229.3" y="85.6">IR-3PIN-254</text>
<text x="240.9" y="88.6">VDDAO_3.3V</text>
<text x="25.7" y="90.3">VDDAO_3.3V</text>
<text x="39.5" y="94.7">3</text>
<text x="52.8" y="94.7">2</text>
<text x="33.9" y="97.1">GND</text>
<text x="39.5" y="96.4">1</text>
<text x="41.6" y="100">SOT23</text>
<text x="68.9" y="101.4">3</text>
<text x="72.2" y="98.9" transform="rotate(-90 72.2 98.9)">1</text>
<text x="230.6" y="99.7" transform="rotate(-90 230.6 99.7)">1</text>
<text x="234" y="99.7" transform="rotate(-90 234 99.7)">2</text>
<text x="237.3" y="99.7" transform="rotate(-90 237.3 99.7)">3</text>
<text x="28.2" y="104.8">GND</text>
<text x="41.6" y="102.2">SGM803-SXN3</text>
<text x="72.2" y="107.2" transform="rotate(-90 72.2 107.2)">2</text>
<text x="64.2" y="110.7">GND</text>
<text x="35.3" y="126.3">VDDIO_AO18</text>
<text x="158.9" y="134.2">SIP1x3-UART</text>
<text x="199.1" y="133.2">GPIOAO_11</text>
<text x="223.8" y="135">LED0603-B</text>
<text x="242.7" y="134">VDDAO_3.3V</text>
<text x="60.4" y="139.1">0</text>
<text x="60.8" y="142.5">0</text>
<text x="156.9" y="143.4">2</text>
<text x="156.9" y="140">3</text>
<text x="199.1" y="139.1">GPIOAO_2</text>
<text x="223.8" y="140.9">LED0603-G</text>
<text x="242.7" y="139.9">VDDAO_3.3V</text>
<text x="59.2" y="149.2">100K</text>
<text x="60.8" y="145.8">X</text>
<text x="147" y="147.4">GND</text>
<text x="156.9" y="146.7">1</text>
<text x="188.8" y="147.4">VDDAO_3.3V</text>
<text x="212.6" y="148.4">LED0603-R</text>
<text x="37.4" y="153.5">GND</text>
<text x="36.9" y="160.7">VDDIO_AO18</text>
<text x="44.6" y="173.5">2</text>
<text x="52.8" y="173.5">1</text>
<text x="49.6" y="177.6" transform="rotate(-90 49.6 177.6)">3</text>
<text x="73.4" y="176.8">KEY</text>
<text x="79.3" y="176.8">1</text>
<text x="82.6" y="176.8">2</text>
<text x="86.3" y="176.8">3</text>
<text x="89.4" y="176.8">4</text>
<text x="92.7" y="176.8">5</text>
<text x="96.1" y="176.8">6</text>
<text x="99.4" y="176.8">7</text>
<text x="102.7" y="176.8">8</text>
<text x="71.8" y="182.7">Resister</text>
<text x="71.8" y="180.1">Value</text>
<text x="78.4" y="180.2">0%</text>
<text x="81.8" y="180.2">14%</text>
<text x="81.8" y="182.7">750R</text>
<text x="81.8" y="184.4">1%</text>
<text x="85.2" y="182.7">910R</text>
<text x="85.2" y="184.4">1%</text>
<text x="85.2" y="180.2">26%</text>
<text x="88.5" y="182.7">1.2K</text>
<text x="88.5" y="184.4">1%</text>
<text x="88.5" y="180.2">38%</text>
<text x="91.9" y="180.2">50%</text>
<text x="91.9" y="182.7">1.8K</text>
<text x="91.9" y="184.4">1%</text>
<text x="95.2" y="182.7">3K</text>
<text x="95.2" y="184.4">1%</text>
<text x="95.2" y="180.2">62%</text>
<text x="98.6" y="182.7">6.2K</text>
<text x="98.6" y="184.4">1%</text>
<text x="98.6" y="180.2">75%</text>
<text x="101.9" y="180.2">87%</text>
<text x="101.9" y="182.7">18K</text>
<text x="101.9" y="184.4">1%</text>
<text x="71.8" y="186.1">pull-up: 4.7K_1%，M</text>
<text x="87" y="186.1">AX 8 ADC KEYs</text>
<text x="221.4" y="190.2">Design Name</text>
<text x="221.4" y="195.2">Size</text>
<text x="223.1" y="196.9">A3</text>
<text x="228.1" y="195.2">Page Name</text>
<text x="275.1" y="195.2">Rev</text>
<text x="275.1" y="196.9">V1.0</text>
<text x="221.4" y="200.2">Date:</text>
<text x="230.2" y="200.2">Tuesday, March 02, 2021</text>
<text x="255" y="200.2">Sheet</text>
<text x="263.4" y="200.2">4</text>
<text x="268.4" y="200.2">of</text>
<text x="273.4" y="200.2">9</text>
</g>
<g font-size="1.5" fill="#000080">
<text x="165.6" y="22.7">U3</text>
<text x="181.6" y="22.4">TP10</text>
<text x="56.2" y="24.5">U4A</text>
<text x="98.6" y="29.4">C44</text>
<text x="104.4" y="29.4">C45</text>
<text x="106.9" y="26.9">R14</text>
<text x="112.8" y="26.9">0R</text>
<text x="148" y="26">C42</text>
<text x="153" y="26">4.7uF/6.3V</text>
<text x="165.6" y="24.4">SGM2032-ADJYN5G/TR</text>
<text x="184.1" y="29.4">R19</text>
<text x="98.6" y="32.7">1uF</text>
<text x="104.4" y="32.7">104</text>
<text x="148" y="32.7">R20</text>
<text x="148" y="35.3">R23</text>
<text x="153.9" y="32.7">0R</text>
<text x="153.9" y="35.3">10K</text>
<text x="184.1" y="31.1">100k-1%</text>
<text x="192.4" y="34.4">1uF</text>
<text x="193.3" y="32.7">C43</text>
<text x="101.9" y="42">R30</text>
<text x="107.8" y="42">0R</text>
<text x="169" y="40.3">R155</text>
<text x="174.8" y="40.3">30K-1%</text>
<text x="184.1" y="36.9">R21</text>
<text x="184.1" y="38.6">27k-1%</text>
<text x="184.9" y="40.3">R154</text>
<text x="190.8" y="40.3">5K1-1%</text>
<text x="246.1" y="41.1">C46</text>
<text x="28.2" y="47">C47</text>
<text x="28.2" y="45.3">R26</text>
<text x="28.2" y="43.7">R25</text>
<text x="34.9" y="47">NC\10pF</text>
<text x="34.9" y="45.3">33R</text>
<text x="34.9" y="43.7">10K</text>
<text x="91.9" y="44.5">C49</text>
<text x="91.9" y="47.9">1uF</text>
<text x="97.7" y="44.5">C51</text>
<text x="97.7" y="47.9">104</text>
<text x="101.9" y="43.7">R32</text>
<text x="107.8" y="43.7">NC</text>
<text x="224.3" y="42.8">R28</text>
<text x="224.3" y="47.9">NC\10K</text>
<text x="232.7" y="42.8">R27</text>
<text x="232.7" y="47.9">10K</text>
<text x="246.1" y="44.5">104</text>
<text x="258.7" y="43.7">CN1</text>
<text x="262.8" y="43.7">TF-09P-H1.85</text>
<text x="28.2" y="48.7">R29</text>
<text x="28.2" y="52">R31</text>
<text x="28.2" y="50.3">C48</text>
<text x="34.9" y="48.7">0R</text>
<text x="34.9" y="52">0R</text>
<text x="34.9" y="50.3">1uF</text>
<text x="28.2" y="58.7">R34</text>
<text x="28.2" y="55.4">C50</text>
<text x="34.9" y="58.7">0R</text>
<text x="34.9" y="55.4">1uF</text>
<text x="148.8" y="58.7">C163</text>
<text x="153.9" y="58.7">4.7uF/6.3V</text>
<text x="168.1" y="55.4">U25</text>
<text x="168.1" y="57.1">WL2803E33-5</text>
<text x="182.4" y="55">TP11</text>
<text x="227.7" y="57.1">C52</text>
<text x="227.7" y="55.4">R33</text>
<text x="234.4" y="57.1">NC\10pF</text>
<text x="234.4" y="55.4">33R</text>
<text x="28.2" y="62.1">R35</text>
<text x="34.9" y="62.1">0R</text>
<text x="149.7" y="65.5">R206</text>
<text x="155.6" y="65.5">0R</text>
<text x="184.6" y="61.3">R162</text>
<text x="184.6" y="62.9">NC</text>
<text x="184.6" y="65.5">R163</text>
<text x="189.9" y="65.5">NC</text>
<text x="192.4" y="61.3">C164</text>
<text x="192.4" y="62.9">1uF</text>
<text x="227.7" y="62.9">R36</text>
<text x="227.7" y="65.5">R37</text>
<text x="234.4" y="62.9">10K</text>
<text x="234.4" y="65.5">0R</text>
<text x="56.3" y="66.1">EMMC5_BGA153</text>
<text x="149.7" y="70.5">R156</text>
<text x="155.6" y="70.5">10K</text>
<text x="229.3" y="82.2">U5</text>
<text x="229.3" y="83.9">LBST2038E-FE</text>
<text x="55" y="88.9">R38</text>
<text x="41.6" y="91.4">U6</text>
<text x="41.6" y="93.1">FD1809_2.93V</text>
<text x="55" y="93.1">10K</text>
<text x="56.6" y="94.8">R40</text>
<text x="62.5" y="94.8">1K3-1%</text>
<text x="219.3" y="94">R41</text>
<text x="244.4" y="94">R42</text>
<text x="29.8" y="97.3">C53</text>
<text x="29.8" y="100.6">104</text>
<text x="65.9" y="97.3">C54</text>
<text x="65.9" y="100.6">102</text>
<text x="219.3" y="99">4K7-1%</text>
<text x="244.4" y="99.8">0R</text>
<text x="75.3" y="104.5">SW2</text>
<text x="75.3" y="102.5">TS-026-3</text>
<text x="220.9" y="103.2">R43</text>
<text x="226" y="103.2">33R</text>
<text x="244.4" y="105.7">C56</text>
<text x="244.4" y="109">4.7uF/6.3V</text>
<text x="158.9" y="130.8">CON1</text>
<text x="39.1" y="133.3">R45</text>
<text x="158.9" y="132.5">SIP1x3-UART</text>
<text x="209.2" y="133.3">R201</text>
<text x="215.1" y="133.3">4K7-1%</text>
<text x="235.2" y="133.3">LED1</text>
<text x="39.1" y="138.4">75K-1%</text>
<text x="39.1" y="143.4">R50</text>
<text x="130.4" y="140.1">R46</text>
<text x="130.4" y="143.4">R48</text>
<text x="137.1" y="140.1">240R-1%</text>
<text x="137.1" y="143.4">240R-1%</text>
<text x="209.2" y="139.2">R202</text>
<text x="215.1" y="139.2">3K3</text>
<text x="235.2" y="139.2">LED2</text>
<text x="39.1" y="148.4">24K-1%</text>
<text x="204.2" y="146.7">LED3</text>
<text x="225.1" y="146.7">R203</text>
<text x="231" y="146.7">10K</text>
<text x="40.7" y="166">R51</text>
<text x="29" y="173.6">R52</text>
<text x="34.9" y="173.6">1K3-1%</text>
<text x="40.7" y="171">4K7-1%</text>
<text x="46.6" y="169.6">SW3</text>
<text x="46.6" y="171.5">TS-026-3</text>
<text x="55.8" y="173.6">R53</text>
<text x="61.7" y="173.6">0R</text>
<text x="29" y="177.8">C57</text>
<text x="29" y="179.4">102</text>
</g>
<g font-size="1.5" fill="#f00">
<text x="13.3" y="27.6">eMMC_D0</text>
<text x="13.3" y="29.2">eMMC_D1</text>
<text x="13.3" y="30.9">eMMC_D2</text>
<text x="13.3" y="32.6">eMMC_D3</text>
<text x="13.3" y="34.3">eMMC_D4</text>
<text x="13.3" y="36">eMMC_D5</text>
<text x="133.3" y="33.2">TF_IO_PWR_EN</text>
<text x="13.3" y="37.6">eMMC_D6</text>
<text x="13.3" y="39.3">eMMC_D7</text>
<text x="140.5" y="41">TF_3V3N_1V8_EN</text>
<text x="13.3" y="46.2">eMMC_CLK</text>
<text x="13.3" y="42.8">eMMC_CMD</text>
<text x="41.1" y="45.1">eMMC-CK_C</text>
<text x="13.3" y="49.5">eMMC_DS</text>
<text x="13.3" y="52.9">eMMC_RST#</text>
<text x="41.1" y="48.4">eMMC_DS_C</text>
<text x="41.1" y="51.8">eMMC_RST_C U5</text>
<text x="210.4" y="49.3">SD_D2_B</text>
<text x="210.4" y="51">SD_D3_B</text>
<text x="210.4" y="52.7">SD_CMD_B</text>
<text x="41.1" y="55.4">eMMC-VDDI</text>
<text x="41.1" y="58.7">RFU1</text>
<text x="210.4" y="56.1">SD_CLK_B</text>
<text x="210.4" y="59.4">SD_D0_B</text>
<text x="242.2" y="55.2">SD_CLK_C</text>
<text x="41.1" y="62.1">RFU2</text>
<text x="210.4" y="61.1">SD_D1_B</text>
<text x="248.1" y="65.2">SD_CD</text>
<text x="135.5" y="66.1">TF_VDD_EN</text>
<text x="210.4" y="66.1">CARD_EN_DET</text>
<text x="89.4" y="95.4">CPU_RST</text>
<text x="210.9" y="103.8">IR_IN</text>
<text x="188.9" y="134.2">SYS_LED</text>
<text x="28.5" y="140.7">HW_VS</text>
<text x="118.5" y="140.7">LINUX_TX</text>
<text x="145.8" y="139.8">Debug_TX</text>
<text x="145.8" y="143.2">Debug_RX</text>
<text x="188.9" y="140.1">GPIOAO_2</text>
<text x="118.5" y="144.1">LINUX_RX</text>
<text x="204.2" y="148.4">LED-R</text>
<text x="17.4" y="174.3">ADC_KEY</text>
</g>
<g font-size="1.5" fill="#004080">
<text x="55.8" y="27.9">DAT0</text>
<text x="55.8" y="29.6">DAT1</text>
<text x="75.2" y="27.9">VCC1</text>
<text x="75.2" y="29.6">VCC2</text>
<text x="167.3" y="27.1">VIN</text>
<text x="171.5" y="27.1">VOUT</text>
<text x="55.8" y="31.3">DAT2</text>
<text x="55.8" y="32.9">DAT3</text>
<text x="55.8" y="34.6">DAT4</text>
<text x="75.2" y="31.3">VCC3</text>
<text x="75.2" y="32.9">VCC4</text>
<text x="167.3" y="30.5">GND</text>
<text x="167.3" y="33.8">EN</text>
<text x="172.8" y="33.8">ADJ</text>
<text x="55.8" y="36.3">DAT5</text>
<text x="55.8" y="38">DAT6</text>
<text x="55.8" y="39.7">DAT7</text>
<text x="74" y="36.3">VCCQ1</text>
<text x="74" y="38">VCCQ2</text>
<text x="74" y="39.7">VCCQ3</text>
<text x="74" y="41.3">VCCQ4</text>
<text x="55.8" y="43">CMD</text>
<text x="55.8" y="46.4">CLK</text>
<text x="74" y="43">VCCQ5</text>
<text x="75.4" y="46.4">VSS1</text>
<text x="55.8" y="49.7">RFU/DATA STROBE</text>
<text x="55.8" y="53.1">RESET</text>
<text x="75.4" y="48.1">VSS2</text>
<text x="75.4" y="49.7">VSS3</text>
<text x="75.4" y="51.4">VSS6</text>
<text x="259.5" y="49.7">DAT2</text>
<text x="259.5" y="51.4">DAT3/CD</text>
<text x="259.5" y="53.1">CMD</text>
<text x="55.8" y="56.4">VDDI</text>
<text x="55.8" y="59.8">RFU/VSS4</text>
<text x="74.2" y="54.8">VSSQ1</text>
<text x="74.2" y="56.4">VSSQ2</text>
<text x="74.2" y="58.1">VSSQ3</text>
<text x="74.2" y="59.8">VSSQ4</text>
<text x="168.1" y="59.8">VIN</text>
<text x="172.3" y="59.8">VOUT</text>
<text x="259.5" y="54.8">VDD</text>
<text x="259.5" y="56.4">CLK</text>
<text x="259.5" y="58.1">VSS</text>
<text x="259.5" y="59.8">DAT0</text>
<text x="55.8" y="63.1">RFU/VSS5</text>
<text x="74.2" y="61.4">VSSQ5</text>
<text x="168.1" y="63.1">GND</text>
<text x="259.5" y="61.4">DAT1</text>
<text x="267" y="64.8">GND2</text>
<text x="267" y="63.1">GND3</text>
<text x="267" y="61.4">GND4</text>
<text x="168.1" y="66.5">EN</text>
<text x="174.3" y="66.5">NC</text>
<text x="259.5" y="66.5">CD</text>
<text x="267" y="66.5">GND1</text>
<text x="42.4" y="95.8">VIN</text>
<text x="47.8" y="95.8">RST</text>
<text x="42.4" y="97.5">GND</text>
<text x="231.7" y="96.8" transform="rotate(-90 231.7 96.8)">VOUT</text>
<text x="235.1" y="96.8" transform="rotate(-90 235.1 96.8)">GND</text>
<text x="238.4" y="96.8" transform="rotate(-90 238.4 96.8)">VCC</text>
<text x="159.8" y="141.1">3 TX</text>
<text x="159.8" y="147.8">1 GND</text>
<text x="159.8" y="144.5">2 RX</text>
</g>
<g font-size="1.5" fill="#008000">
<text x="192.4" y="36.1">C0402</text>
<text x="192.4" y="64.6">C0402</text>
</g>
<g font-size="1.5" fill="#004000">
<text x="258.7" y="45.3">microsd-9p-a</text>
<text x="75.1" y="100.3">TS-026-3</text>
</g>
<g font-size="1.5" fill="#00f">
<text x="49.1" y="127.4">V1:BPI-M5</text>
<text x="49.1" y="129.9">V2:BPI-M2 Pro</text>
<text x="235.2" y="135">LED-B</text>
<text x="65" y="153.3">V1</text>
<text x="71.8" y="153.3">V2</text>
</g>
<text font-size="1.5" fill="#0f0" x="235.2" y="140.9">LED-G</text>
<g font-size="1.2">
<text x="35.4" y="7.5">5</text>
<text x="90.1" y="7.5">4</text>
<text x="144.9" y="7.5">3</text>
<text x="199.6" y="7.5">2</text>
<text x="254.4" y="7.5">1</text>
<text x="6.8" y="33.1">D</text>
<text x="282.2" y="33.1">D</text>
<text x="6.8" y="81.2">C</text>
<text x="282.2" y="81.2">C</text>
<text x="6.8" y="129.4">B</text>
<text x="282.2" y="129.4">B</text>
<text x="6.8" y="177.5">A</text>
<text x="282.2" y="177.5">A</text>
<text x="35.4" y="201.8">5</text>
<text x="90.1" y="201.8">4</text>
<text x="144.9" y="201.8">3</text>
<text x="199.6" y="201.8">2</text>
<text x="254.4" y="201.8">1</text>
</g>
<g font-size="1.1" fill="#00f">
<text x="66.5" y="61.7">eMMC</text>
<text x="66.5" y="64">FBGA153,General use</text>
<text x="47.1" y="97.4">803:OD</text>
</g>
<g font-size="1.1">
<text x="57.8" y="153.1">Reserved</text>
<text x="207.3" y="198.8">http://www.banana-pi.org</text>
</g>
<g font-size=".8" fill="#00f">
<text x="167" y="28">2.5/5.5V</text>
<text x="173.4" y="28">300mA</text>
<text x="167.3" y="32.1">1.2V</text>
<text x="172.7" y="32.1">0.746V</text>
<text x="167.8" y="60.8">2.5/5.5V</text>
<text x="174.2" y="60.8">500mA</text>
<text x="170.8" y="66.1">1.2V</text>
</g>
</svg>
